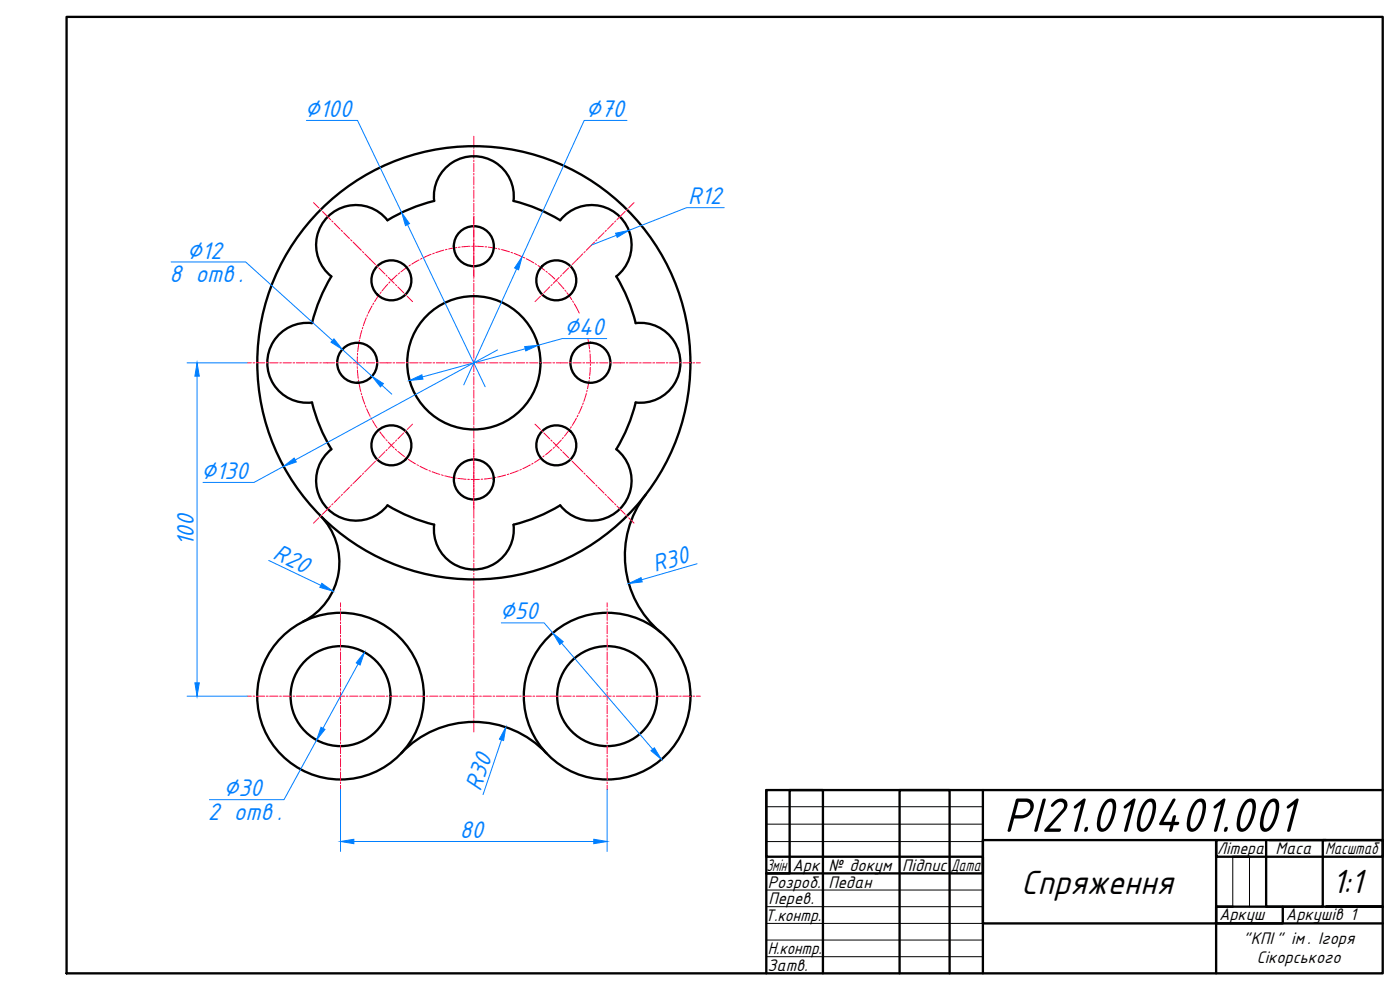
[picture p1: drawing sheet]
<svg xmlns="http://www.w3.org/2000/svg" width="420mm" height="297mm" viewBox="0 0 420 297" stroke-linecap="round" stroke-linejoin="round" font-family="sans-serif">
<g fill="none" stroke="#000" stroke-width=".7">
<path d="M20 5.1h395v286.9h-395zM99.4 82.9a50 50 0 0 0-5.8 14 12 12 0 0 0-13.4 12 12 12 0 0 0 13.5 11.9 49.5 49.5 0 0 0 5.7 14M99.5 82.9a12 12 0 0 1-1.1-17.9 12 12 0 0 1 17.9 1.1 50 50 0 0 1 14-5.8 12 12 0 0 1 11.9-13.4 12 12 0 0 1 11.9 13.4 49.5 49.5 0 0 1 14 5.8 12 12 0 0 1 17.9-1.1 12 12 0 0 1-1 17.9 49.3 49.3 0 0 1 5.8 14 12 12 0 0 1 13.4 12 12 12 0 0 1-13.4 11.9 49.5 49.5 0 0 1-5.8 14M99.5 134.8a12 12 0 0 0-1.1 17.9 12 12 0 0 0 17.9-1.1 50 50 0 0 0 14 5.8 12 12 0 0 0 11.9 13.5 12 12 0 0 0 11.9-13.5 50.4 50.4 0 0 0 14-5.8 12 12 0 0 0 17.9 1.1 12 12 0 0 0-1-17.9M96.1 154.6a20 20 0 0 1-5.2 31.9M193.7 148.5a30 30 0 0 0 4.6 41.2M120.4 226a30 30 0 0 1 43.6 0M230 237.1v20h65v5h-65h7v-25h10v54.9M295 237.1h-65v54.9M415 237.1h-120v54.9M370 257.1h5M380 252.1v19.9h17v-19.9h18"/>
<path d="M381 252.1h17M365 272h5M385 272v5.1h-20v14.9M398 272h17h-50v5.1v-25v5h50v-5h-120v25h120M270 292v-54.9h15v54.9"/>
<circle cx="142.2" cy="73.9" r="6"/>
<circle cx="117.5" cy="84.1" r="6"/>
<circle cx="167" cy="84.1" r="6"/>
<circle cx="107.2" cy="108.9" r="6"/>
<circle cx="142.2" cy="108.9" r="65"/>
<circle cx="142.2" cy="108.9" r="20"/>
<circle cx="177.2" cy="108.9" r="6"/>
<circle cx="117.5" cy="133.6" r="6"/>
<circle cx="167" cy="133.6" r="6"/>
<circle cx="142.2" cy="143.9" r="6"/>
<circle cx="102.2" cy="208.9" r="25"/>
<circle cx="102.2" cy="208.9" r="15"/>
<circle cx="182.2" cy="208.9" r="25"/>
<circle cx="182.2" cy="208.9" r="15"/>
</g>
<path d="M230 242h65M230 247.3h65M230 252.5h65M370 257.1v14.9M375 257.1v14.9M230 267h65M230 272h65M230 277.1h65M230 282.1h65M230 287h65" fill="none" stroke="#000" stroke-width=".3"/>
<g fill="none" stroke="#ff003f" stroke-width=".3">
<path d="M142.2 40.9v2.6M142.2 44v.5M142.2 45v2.5M142.2 48v.5M142.2 49v2.5M142.2 52v.5M142.2 53v2.5M142.2 56v.5M142.2 57v2.5M142.2 60v.5M94.1 60.8l1.6 1.6M96.1 62.7l.3 .4"/>
<path d="M96.8 63.4l2.4 2.5M99.6 66.3l.3 .3M100.3 67l1.8 1.8M102.4 69.1l.4 .4M103.1 69.8l1.8 1.8M105.2 71.9l.4 .4M106 72.6l2.4 2.5M108.8 75.5l.3 .3M109.5 76.2l3.2 3.2M113 79.7l.4 .4M123.2 79.5l-.5 .3M125.8 78l-2.2 1.3"/>
<path d="M126.6 77.5l-.4 .3M129.4 76.3l-2.3 1M130.3 76l-.5 .1M133.2 75.1l-2.4 .7M134.2 74.8l-.5 .1M137.1 74.3l-2.5 .4M138.1 74.1l-.5 .1M141.1 73.9l-2.5 .2M142.1 73.9h-.5M142.2 61v2.5M142.2 64v.5M142.2 64.9v2.6"/>
<path d="M142.2 67.6v.9M142.2 68.6v2.9M142.2 71.6v.9M142.2 72.6v2.9M142.2 75.6v.9M142.2 76.6v2.9M142.2 79.6v.9M142.6 73.9l2.5 .1M145.6 74l.5 .1M146.6 74.2l2.4 .4M149.5 74.7l.5 .1M150.5 74.9l2.4 .7"/>
<path d="M153.4 75.7l.4 .2M154.3 76l2.3 1M157.1 77.2l.4 .2M158 77.6l2.2 1.3M160.6 79.1l.4 .3M161.4 79.7l2.1 1.4M171.4 79.7l-.4 .4M174.9 76.2l-3.2 3.2M175.6 75.5l-.3 .3M178.4 72.6l-2.4 2.5M179.1 71.9l-.3 .4M181.3 69.8l-1.8 1.8"/>
<path d="M182 69.1l-.4 .4M184.1 67l-1.8 1.8M184.8 66.3l-.4 .3M187.6 63.4l-2.5 2.5M188.3 62.7l-.3 .4M190.3 60.8l-1.6 1.6M108.6 99.2l-.6 2.4M108.9 98.2l-.2 .5M109.9 95.4l-.9 2.3M110.3 94.5l-.2 .4M111.7 91.8l-1.2 2.2M112.2 90.9l-.3 .5"/>
<path d="M113.7 80.4l1.8 1.8M113.8 88.4l-1.4 2.1M114.4 87.6l-.3 .4M115.9 82.5l.3 .4M116.3 85.3l-1.6 1.9M116.6 83.2l1.7 1.8M117 84.6l-.4 .3M118.7 85.4l.3 .3M119.2 82.5l-1.9 1.7M119.4 86.1l1.8 1.7M120 81.9l-.5 .3M121.5 88.2l.4 .3"/>
<path d="M122.2 88.9l1.6 1.6M122.3 80.1l-2 1.5M142.2 80.6v2.9M142.2 84v.5M142.2 85v2.5M142.2 88v.5M142.2 89v2.5M142.2 92v.5M142.2 93v2.5M142.2 96v.5M142.2 97v2.5M142.2 100v.5"/>
<path d="M162.2 88.9l-1.6 1.6M162.9 88.2l-.4 .3M163.9 81.4l.4 .3M164.7 82l1.8 1.7M165 86.1l-1.8 1.7M165.7 85.4l-.3 .3M166.9 84.1l.3 .3M167.6 84.8l1.6 1.8M167.8 83.2l-1.7 1.8M168.5 82.5l-.3 .4M169.5 87l.3 .4M170.1 87.8l1.5 2.1"/>
<path d="M170.6 80.4l-1.7 1.8M171.8 90.3l.3 .4M172.4 91.2l1.4 2.7M74.2 108.9h1.2M75.9 108.9h.6M76.9 108.9h2.5M79.9 108.9h.6M80.9 108.9h2.5M83.9 108.9h.6M84.9 108.9h2.5M87.9 108.9h.6M88.9 108.9h2.5"/>
<path d="M91.9 108.9h.6M92.9 108.9h2.5M95.9 108.9h.6M96.9 108.9h3.6M100.9 108.9h.6M101.9 108.9h2.5M104.9 108.9h.6M105.9 108.9h2.5M107.2 110l.1 .5M107.3 107l-.1 2.5M107.3 111l.2 2.5M107.3 106v.5"/>
<path d="M107.6 114l.1 .5M107.7 103l-.3 2.5M107.7 115l.6 2.4M107.9 102.1l-.1 .5M108.4 117.9l.1 .5M108.7 118.9l.8 2.3M108.9 108.9h.6M109.9 108.9h2.5M112.9 108.9h.6M113.9 108.9h3.6M117.9 108.9h.5M118.9 108.9h2.6"/>
<path d="M121.9 108.9h.5M122.9 108.9h2.6M125.9 108.9h.5M126.9 108.9h2.6M129.9 108.9h.6M130.9 108.9h2.6M133.9 108.9h.6M134.9 108.9h2.5M137.9 108.9h.6M138.9 108.9h2.5M141.9 108.9h.6M142.2 101v2.5"/>
<path d="M142.2 104v.5M142.2 105v2.5M142.2 108v.5M142.2 109v2.5M142.2 112v.5M142.2 113v2.5M142.2 116v.5M142.2 117v2.5M142.9 108.9h2.5M145.9 108.9h.6M146.9 108.9h2.5M149.9 108.9h.6"/>
<path d="M150.9 108.9h2.5M153.9 108.9h.6M154.9 108.9h2.5M157.9 108.9h.6M158.9 108.9h2.5M161.9 108.9h.6M162.9 108.9h2.5M165.9 108.9h.6M166.9 108.9h3.6M170.9 108.9h.5M171.9 108.9h2.5M174.9 108.9h.6"/>
<path d="M175.9 108.9h2.5M176 118.1l-.8 2.3M176.2 117.1l-.1 .5M176.4 101.6l.5 3.1M176.8 114.2l-.5 2.4M176.9 113.2v.5M177 105.2v.5M177.1 106.2l.1 2.5M177.2 110.2l-.2 2.5M177.2 109.2v.5M178.9 108.9h.6M179.9 108.9h2.5"/>
<path d="M182.9 108.9h.6M183.9 108.9h3.6M187.9 108.9h.5M188.9 108.9h2.6M191.9 108.9h.5M192.9 108.9h2.6M195.9 108.9h.5M196.9 108.9h2.6M199.9 108.9h.5M200.9 108.9h2.6M203.9 108.9h.5M204.9 108.9h2.5"/>
<path d="M207.9 108.9h.5M208.9 108.9h1.3M109.6 121.7l.2 .5M110 122.6l1.1 2.3M111.3 125.4l.3 .4M111.8 126.2l1.3 2.1M112.7 138.4l-3.2 3.2M113.4 137.7l-.4 .3M113.4 128.8l.3 .4M114 129.6l1.5 1.9M115.5 135.6l-1.8 1.7M115.8 131.9l.4 .4"/>
<path d="M116.2 134.9l-.3 .3M116.5 132.7l1.8 1.7M118.3 132.7l-1.7 1.8M118.7 134.8l.3 .3M119 132l-.3 .4M119.4 135.4l2 1.6M121.2 129.9l-1.8 1.8M121.8 137.3l.4 .3M121.9 129.2l-.4 .4M122.6 137.8l2.1 1.4M123.8 127.3l-1.6 1.5M125.1 139.4l.5 .3"/>
<path d="M126 139.9l2.3 1.1M142.2 120v.5M142.2 121v2.5M142.2 124v.5M142.2 125v2.5M142.2 128v.5M142.2 129v2.5M142.2 132v.5M142.2 133v19.9M159.1 139.5l-2.2 1.1M160 139l-.4 .3M160.6 127.3l1.6 1.5"/>
<path d="M162.5 137.4l-2.1 1.3M162.5 129.2l.4 .4M163.2 129.9l1.8 1.8M163.3 136.8l-.4 .3M165.4 132l.3 .4M165.6 134.9l-1.9 1.6M166.1 132.7l1.7 1.8M166.4 134.2l-.4 .3M168.2 134.9l.3 .3M168.4 132l-1.7 1.8M168.9 135.6l1.7 1.7M169.1 131.3l-.3 .3"/>
<path d="M170.9 128.9l-1.5 2M171 137.7l.4 .3M171.5 128l-.3 .5M171.7 138.4l3.2 3.2M173 125.5l-1.3 2.1M173.5 124.6l-.3 .4M174.7 121.8l-1 2.3M175 120.9l-.1 .5M95.7 155.4l-1.6 1.6M96.4 154.7l-.3 .3M99.2 151.8l-2.4 2.5M99.9 151.1l-.3 .4"/>
<path d="M102.1 149l-1.8 1.8M102.8 148.3l-.4 .3M104.9 146.2l-1.8 1.7M105.6 145.5l-.4 .3M108.4 142.6l-2.4 2.5M109.1 141.9l-.3 .4M128.7 141.2l.5 .2M129.7 141.5l2.3 .9M132.5 142.5l.5 .1M133.5 142.8l2.4 .5M136.4 143.4l.5 .1M137.4 143.5l2.5 .3"/>
<path d="M140.4 143.8h.5M142.2 153v2.5M142.2 156v.5M142.2 157v2.5M143.9 143.8l-2.5 .1M144.9 143.8h-.5M147.8 143.4l-2.4 .3M148.8 143.2l-.5 .1M151.7 142.5l-2.4 .6M152.7 142.2l-.5 .2M155.5 141.2l-2.3 .9M156.4 140.8l-.4 .2"/>
<path d="M175.3 141.9l.3 .4M176 142.6l2.4 2.5M178.8 145.5l.3 .3M179.5 146.2l1.8 1.7M181.6 148.3l.4 .3M182.3 149l1.8 1.8M184.4 151.1l.4 .4M185.1 151.8l2.5 2.5M188 154.7l.3 .3M188.7 155.4l1.6 1.6M142.2 160v.5M142.2 161v2.5"/>
<path d="M142.2 164v.5M142.2 165v2.5M142.2 168v.5M142.2 169v2.5M142.2 172v.5M142.2 173v2.5M142.2 176v.5M142.2 177v2.5M102.2 180.9v1.2M102.2 182.6v.5M102.2 183.6v2.5M102.2 186.6v.5"/>
<path d="M102.2 187.6v2.5M102.2 190.6v.5M102.2 191.6v2.5M102.2 194.6v.5M102.2 195.6v2.5M102.2 198.6v.5M102.2 199.6v2.5M142.2 180v.5M142.2 181v2.5M142.2 184v.5M142.2 185v2.5M142.2 188v.5"/>
<path d="M142.2 189v2.5M142.2 192v.5M142.2 193v2.5M142.2 196v.5M142.2 197v2.5M142.2 200v.5M182.2 180.9v1.2M182.2 182.6v.5M182.2 183.6v2.5M182.2 186.6v.5M182.2 187.6v2.5M182.2 190.6v.5"/>
<path d="M182.2 191.6v2.5M182.2 194.6v.5M182.2 195.6v2.5M182.2 198.6v.5M182.2 199.6v2.5M74.2 208.9h1.2M75.9 208.9h.6M76.9 208.9h2.5M79.9 208.9h.6M80.9 208.9h2.5M83.9 208.9h.6M84.9 208.9h2.5"/>
<path d="M87.9 208.9h.6M88.9 208.9h2.5M91.9 208.9h.6M92.9 208.9h2.5M95.9 208.9h.6M96.9 208.9h2.5M99.9 208.9h.6M100.9 208.9h2.5M102.2 202.6v.5M102.2 203.6v2.5M102.2 206.6v.5M102.2 207.6v2.5"/>
<path d="M102.2 210.6v.5M102.2 211.6v2.5M102.2 214.6v.5M102.2 215.6v2.5M102.2 218.6v.5M102.2 219.6v2.5M103.9 208.9h.5M104.9 208.9h2.5M107.9 208.9h.5M108.9 208.9h2.5M112 208.9h.4M112.9 208.9h2.5"/>
<path d="M116 208.9h.4M116.9 208.9h2.5M120 208.9h.4M120.9 208.9h2.5M124 208.9h.4M124.9 208.9h2.5M128 208.9h.4M128.9 208.9h2.5M132 208.9h.4M132.9 208.9h2.5M136 208.9h.4M136.9 208.9h2.5"/>
<path d="M140 208.9h.4M140.9 208.9h2.5M142.2 201v2.5M142.2 204v.5M142.2 205v2.5M142.2 208v.5M142.2 209v2.5M142.2 212v.5M142.2 213v2.5M142.2 216v.5M142.2 217v2.6M144 208.9h.4"/>
<path d="M144.9 208.9h2.5M148 208.9h.4M148.9 208.9h2.5M152 208.9h.4M153 208.9h2.4M155.9 208.9h.5M157 208.9h2.4M159.9 208.9h.5M161 208.9h2.4M163.9 208.9h.5M165 208.9h2.4M167.9 208.9h.5"/>
<path d="M169 208.9h2.4M171.9 208.9h.5M173 208.9h2.5M175.9 208.9h.5M177 208.9h2.5M179.9 208.9h.5M181 208.9h2.5M182.2 202.6v.5M182.2 203.6v2.5M182.2 206.6v.5M182.2 207.6v2.5M182.2 210.6v.5"/>
<path d="M182.2 211.6v2.5M182.2 214.6v.5M182.2 215.6v2.5M182.2 218.6v.5M182.2 219.6v2.5M183.9 208.9h.5M185 208.9h2.5M187.9 208.9h.5M188.9 208.9h2.6M191.9 208.9h.5M192.9 208.9h2.6M195.9 208.9h.5"/>
<path d="M196.9 208.9h2.6M199.9 208.9h.5M200.9 208.9h2.6M203.9 208.9h.5M204.9 208.9h2.5M207.9 208.9h.5M208.9 208.9h1.3M102.2 222.6v.5M102.2 223.6v2.5M102.2 226.6v.5M102.2 227.6v2.5M102.2 230.6v.5"/>
<path d="M102.2 231.6v2.5M102.2 234.6v.5M102.2 235.6v1.3M182.2 222.6v.5M182.2 223.6v2.5M182.2 226.6v.5M182.2 227.6v2.5M182.2 230.6v.5M182.2 231.6v2.5M182.2 234.6v.5M182.2 235.6v1.3"/>
</g>
<g fill="none" stroke="#007fff" stroke-width=".3">
<path d="M91.9 36.1h15.4l13.3 27.7M188.2 36.1h-12.9l-18.6 40.9M51.4 78.6h22.3l26.1 23.6M122.3 67.4l23.3 48.6M185 70.6l-7.5 2.9M217.4 62.3h-11.4l-17.3 6.8M155 80.7l-15.8 34.8M56.2 108.9h18M59.1 112.9v92M102.7 104.8l9 8.1M114.6 115.6l3 2.7M149.3 105l-60.7 33"/>
<path d="M157.6 104.7l-30.8 8.4M182.1 101.6h-13.3l-7.3 2M85.1 139.9l-8.9 4.8h-15.3M80.6 168.2l15.7 7.4M209.2 169.1l-16.6 4.9M107.5 199.2l-10.6 19.3M150.5 186.9h12.8l2.6 3M168.5 192.9l27.4 31.9M56.2 208.9h18M95 222l-9.8 17.9h-22.3M102.2 236.9v18.6M150.5 222l-5.5 16.4"/>
<path d="M182.2 236.9v18.6M106.2 252.5h72"/>
</g>
<g fill="#007fff" stroke="#007fff" stroke-width=".3">
<path d="M151.8 218.2l-.7 4-1.2-.4z"/>
<path d="M188.7 175.1l3.7-1.8 .3 1.3z"/>
<path d="M96.6 175l3.3 2.4-3.9-1.2z"/>
<path d="M184.7 70l4-.9-3.5 2.1z"/>
<path d="M120.6 63.8l2.3 3.3-1.2 .6z"/>
<path d="M85.1 139.9l3.2-2.5 .6 1.2z"/>
<path d="M122.9 114.2l3.7-1.7 .3 1.3z"/>
<path d="M157.5 104l4-.4-3.7 1.7z"/>
<path d="M156.7 77l-1.1 3.9-1.2-.5z"/>
<path d="M195.4 225.2l1-.8 2.1 3.4z"/>
<path d="M165.9 189.9l3.1 2.6-1 .9z"/>
<path d="M109.4 195.7l-1.3 3.8-1.2-.6z"/>
<path d="M96.4 218.2l1.1 .6-2.5 3.2z"/>
<path d="M111.7 112.9l3.4 2.2-.9 1z"/>
<path d="M100.2 101.7l2.5 3.1-3.4-2.1z"/>
<path d="M102.2 252.5l4-.7v1.3z"/>
<path d="M178.2 251.8l4 .7-4 .6z"/>
<path d="M59.1 108.9l.7 4h-1.3z"/>
<path d="M58.5 204.9h1.3l-.7 4z"/>
</g>
<text font-size="16.1" x="301.3" y="249.6">РІ21.010401.001</text>
<g font-size="11.2">
<text x="306.5" y="268.1">Спряження</text>
<text x="399.8" y="268">1:1</text>
</g>
<g font-size="8" fill="#007fff">
<text x="91.5" y="35.1">∅100</text>
<text x="175.8" y="35.1">∅70</text>
<text x="206.5" y="61.3">R12</text>
<text x="56.1" y="77.6">∅12</text>
<text x="50.8" y="84.6">8 отв.</text>
<text x="169.3" y="100.6">∅40</text>
<text x="60.4" y="143.7">∅130</text>
<text x="58.1" y="163.9" transform="rotate(-90 58.1 163.9)">100</text>
<text x="81.5" y="167.5" transform="rotate(26 81.5 167.5)">R20</text>
<text x="196.6" y="171.8" transform="rotate(-16 196.6 171.8)">R30</text>
<text x="150" y="185.9">∅50</text>
<text x="67.1" y="238.9">∅30</text>
<text x="144.2" y="237.6" transform="rotate(-71 144.2 237.6)">R30</text>
<text x="62.4" y="245.9">2 отв .</text>
<text x="138" y="251.5">80</text>
</g>
<g font-size="5.6">
<text x="365.3" y="256.3">Літера</text>
<text x="382.8" y="256.3">Маса</text>
<text x="397.7" y="256.3">Масштаб</text>
<text x="230" y="261.3">Змін</text>
<text x="237.8" y="261.3">Арк</text>
<text x="248.6" y="261.4">№ докум</text>
<text x="270.8" y="261.2">Підпис</text>
<text x="285.3" y="261.2">Дата</text>
<text x="230.4" y="266.3">Розроб.</text>
<text x="248.6" y="266.4">Педан</text>
<text x="230.6" y="271.2">Перев.</text>
<text x="385.9" y="275.9">Аркушів 1</text>
<text x="229.7" y="276.3">Т.контр.</text>
<text x="365.8" y="276">Аркуш</text>
<text x="230.4" y="286.3">Н.контр.</text>
<text x="373.1" y="283.2">&quot;КПІ &quot; ім. Ігоря</text>
<text x="230.4" y="291.3">Затв.</text>
<text x="377.1" y="289">Сікорського</text>
</g>
</svg>
